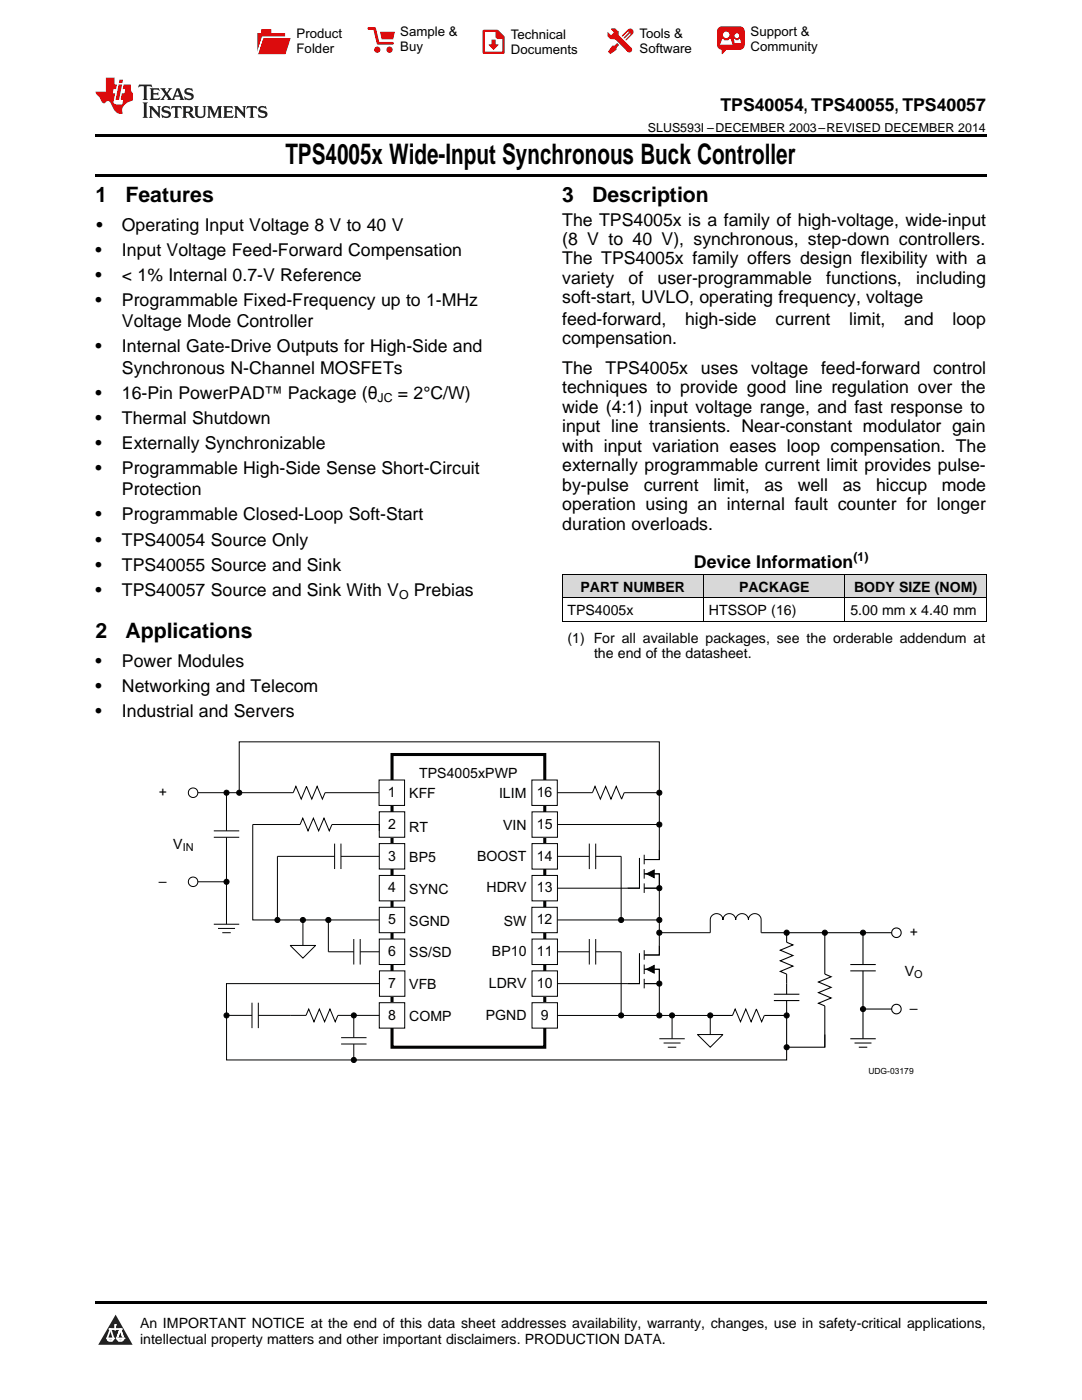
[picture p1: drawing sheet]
<svg xmlns="http://www.w3.org/2000/svg" width="216mm" height="279mm" viewBox="0 0 216 279" stroke-linecap="round" stroke-linejoin="round" font-family="sans-serif">
<g fill="#d8d8d8">
<path d="M112.2 114.7h28.2v4.6h-28.2z"/>
<path d="M140.4 114.7h28.2v4.6h-28.2z"/>
<path d="M168.6 114.7h28.2v4.6h-28.2z"/>
</g>
<path d="M23.1 262.4l3.4 6h-6.9z" fill="#231f20"/>
<path d="M21.4 267.1h1.2l-.3 .5h-.3a.55 .55 0 0 1-.6-.5z" fill-rule="evenodd" fill="#fff"/>
<path d="M21.4 267.1h1.2l-.3 .5h-.3a.55 .55 0 0 1-.6-.5z" fill="none" stroke="#231f20" stroke-width=".34"/>
<path d="M21.4 267.1l1.2 .1-.3 .4h-.5z" fill="none" stroke="#fff" stroke-width=".34"/>
<path d="M23 265.3h.1" fill="none" stroke="#fff" stroke-width=".34"/>
<path d="M23 264.4v.9z" fill="#fff"/>
<path d="M23 264.4v.9z" fill="none" stroke="#fff" stroke-width=".34"/>
<circle cx="23" cy="264.4" r=".17" fill="#fff"/>
<path d="M21.9 265.2h.1" fill="none" stroke="#fff" stroke-width=".34"/>
<path d="M21.9 265.2h2.3z" fill="#fff"/>
<path d="M21.9 265.2h2.3z" fill="none" stroke="#fff" stroke-width=".34"/>
<circle cx="24.2" cy="265.2" r=".17" fill="#fff"/>
<path d="M23.3 267.1h.1" fill="none" stroke="#fff" stroke-width=".34"/>
<path d="M24 265.2l-.7 1.9z" fill="#fff"/>
<path d="M24 265.2l-.7 1.9z" fill="none" stroke="#fff" stroke-width=".34"/>
<path d="M24 265.2l.7 1.9z" fill="#fff"/>
<path d="M24 265.2l.7 1.9z" fill="none" stroke="#fff" stroke-width=".34"/>
<path d="M24.6 267.1h.1" fill="none" stroke="#fff" stroke-width=".34"/>
<circle cx="21.4" cy="267.1" r=".17" fill="#fff"/>
<path d="M22.1 265.2l-.7 1.9z" fill="#fff"/>
<path d="M22.1 265.2l-.7 1.9z" fill="none" stroke="#fff" stroke-width=".34"/>
<path d="M22.1 265.2l.5 1.9z" fill="#fff"/>
<path d="M22.1 265.2l.5 1.9z" fill="none" stroke="#fff" stroke-width=".34"/>
<circle cx="22.6" cy="267.1" r=".17" fill="#fff"/>
<path d="M23.4 267.1h1.3a.65 .65 0 0 1-.7 .5 .65 .65 0 0 1-.6-.5z" fill-rule="evenodd" fill="#fff"/>
<path d="M23.4 267.1h1.3a.65 .65 0 0 1-.7 .5 .65 .65 0 0 1-.6-.5z" fill="none" stroke="#231f20" stroke-width=".34"/>
<path d="M23.4 267.1h1.3l-.4 .5h-.6z" fill="none" stroke="#fff" stroke-width=".34"/>
<path d="M23.3 267.1h.1" fill="none" stroke="#fff" stroke-width=".34"/>
<circle cx="24.7" cy="267.1" r=".17" fill="#fff"/>
<path d="M19 259.7h177.8v.5h-177.8z" fill="#000"/>
<path d="M154.4 198.4h5.1M154.4 199.7h5.1M157 196.3v2.1M157 199.7v3" fill="none" stroke="#010202" stroke-width=".21"/>
<path d="M78.2 150.6h30.5v58.4h-30.5z" fill="none" stroke="#010202" stroke-width=".61" stroke-linecap="butt"/>
<path d="M141.7 186.1v-2.5a1.26 1.26 0 0 1 1.3-1.3 1.26 1.26 0 0 1 1.3 1.3 1.27 1.27 0 0 1 1.2-1.3 1.27 1.27 0 0 1 1.3 1.3 1.27 1.27 0 0 1 1.3-1.3 1.27 1.27 0 0 1 1.2 1.3 1.26 1.26 0 0 1 1.3-1.3 1.26 1.26 0 0 1 1.3 1.3v2.5" fill="none" stroke="#010202" stroke-width=".2"/>
<path d="M75.7 181.1h5.1v5h-5.1z" fill-rule="evenodd" fill="#fff"/>
<path d="M75.7 181.1h5.1v5h-5.1z" fill="none" stroke="#010202" stroke-width=".2"/>
<path d="M106.2 174.7h5v5.1h-5z" fill-rule="evenodd" fill="#fff"/>
<path d="M106.2 174.7h5v5.1h-5z" fill="none" stroke="#010202" stroke-width=".2"/>
<path d="M106.1 181.1h5.1v5h-5.1z" fill-rule="evenodd" fill="#fff"/>
<path d="M106.1 181.1h5.1v5h-5.1z" fill="none" stroke="#010202" stroke-width=".2"/>
<path d="M106.1 155.7h5.1v5h-5.1z" fill-rule="evenodd" fill="#fff"/>
<path d="M106.1 155.7h5.1v5h-5.1z" fill="none" stroke="#010202" stroke-width=".2"/>
<path d="M106.2 162h5v5.1h-5z" fill-rule="evenodd" fill="#fff"/>
<path d="M106.2 162h5v5.1h-5z" fill="none" stroke="#010202" stroke-width=".2"/>
<path d="M75.6 155.7h5.1v5h-5.1z" fill-rule="evenodd" fill="#fff"/>
<path d="M75.6 155.7h5.1v5h-5.1z" fill="none" stroke="#010202" stroke-width=".2"/>
<path d="M75.7 162h5.1v5.1h-5.1z" fill-rule="evenodd" fill="#fff"/>
<path d="M75.7 162h5.1v5.1h-5.1z" fill="none" stroke="#010202" stroke-width=".2"/>
<path d="M75.7 168.4h5.1v5h-5.1z" fill-rule="evenodd" fill="#fff"/>
<path d="M75.7 168.4h5.1v5h-5.1z" fill="none" stroke="#010202" stroke-width=".2"/>
<path d="M169.7 193.8h5M169.7 192.5h5M172.2 186.1v6.4M172.2 193.8v7.6" fill="none" stroke="#010202" stroke-width=".21"/>
<circle cx="131.6" cy="183.6" r=".51" fill="#010202"/>
<g fill="none" stroke="#010202" stroke-width=".2">
<path d="M131.6 186.1h10.1"/>
<circle cx="131.6" cy="183.6" r=".51"/>
</g>
<path d="M151.9 186.1h5.1" fill="none" stroke="#010202" stroke-width=".21"/>
<circle cx="157" cy="186.1" r=".51" fill="#010202"/>
<circle cx="157" cy="186.1" r=".51" fill="none" stroke="#010202" stroke-width=".21"/>
<path d="M75.7 174.7h5.1v5.1h-5.1z" fill-rule="evenodd" fill="#fff"/>
<path d="M75.7 174.7h5.1v5.1h-5.1z" fill="none" stroke="#010202" stroke-width=".2"/>
<path d="M106.2 187.4h5v5.1h-5z" fill-rule="evenodd" fill="#fff"/>
<path d="M47.7 158.2h10.8l.5-1.3 1.1 2.6 1.1-2.6 1 2.6 1.1-2.6 1 2.6 .6-1.3h10.7M106.2 187.4h5v5.1h-5z" fill="none" stroke="#010202" stroke-width=".2"/>
<circle cx="47.7" cy="158.2" r=".51" fill="#010202"/>
<g fill="none" stroke="#010202" stroke-width=".2">
<path d="M45.2 176v8.4M42.7 184.4h5M43.5 185.3h3.4M44.4 186.1h1.6"/>
<circle cx="47.7" cy="158.2" r=".51"/>
</g>
<circle cx="55.4" cy="183.6" r=".51" fill="#010202"/>
<circle cx="55.4" cy="183.6" r=".51" fill="none" stroke="#010202" stroke-width=".2"/>
<path d="M129 174.4l1.5-.8v1.6z" fill="#010202"/>
<path d="M127.6 171.2v6.1h-2.4M128.5 174.4h3.1v2.9h-3.1M128.5 170.6v1.9M128.5 173.4v2M128.5 176.3v1.9M129 174.4l1.5-.8v1.6zM131.6 169.6v1.9h-3.1" fill="none" stroke="#010202" stroke-width=".2"/>
<circle cx="131.6" cy="177.3" r=".51" fill="#010202"/>
<circle cx="131.6" cy="177.3" r=".51" fill="none" stroke="#010202" stroke-width=".2"/>
<circle cx="45.2" cy="176" r=".51" fill="#010202"/>
<g fill="none" stroke="#010202" stroke-width=".2">
<path d="M45.2 158.2v7.6M42.7 167.1h5M42.7 165.8h5M45.2 167.1v8.9M75.7 164.6v1.2"/>
<circle cx="45.2" cy="176" r=".51"/>
</g>
<path d="M75.7 187.4h5.1v5.1h-5.1z" fill-rule="evenodd" fill="#fff"/>
<path d="M75.7 187.4h5.1v5.1h-5.1z" fill="none" stroke="#010202" stroke-width=".2"/>
<circle cx="70.6" cy="211.5" r=".51" fill="#010202"/>
<circle cx="70.6" cy="211.5" r=".51" fill="none" stroke="#010202" stroke-width=".2"/>
<path d="M75.7 193.8h5.1v5h-5.1z" fill-rule="evenodd" fill="#fff"/>
<path d="M75.7 193.8h5.1v5h-5.1z" fill="none" stroke="#010202" stroke-width=".2"/>
<path d="M75.7 200.1h5.1v5.1h-5.1z" fill-rule="evenodd" fill="#fff"/>
<path d="M65.5 189.9h5.1M70.6 187.4v5.1M71.9 187.4v5.1M71.9 189.9h3.8M57.9 202.6h3.2l.5-1.2 1.1 2.5 1-2.5 1.1 2.5 1-2.5 1.1 2.5 .5-1.3h3.2M75.7 200.1h5.1v5.1h-5.1z" fill="none" stroke="#010202" stroke-width=".2"/>
<circle cx="70.6" cy="202.7" r=".51" fill="#010202"/>
<circle cx="70.6" cy="202.7" r=".51" fill="none" stroke="#010202" stroke-width=".2"/>
<circle cx="38.5" cy="158.2" r=".96" fill="#fff"/>
<g fill="none" stroke="#010202" stroke-width=".2">
<path d="M39.5 158.2h5.7"/>
<circle cx="38.5" cy="158.2" r=".96"/>
</g>
<path d="M106.2 168.4h5v5h-5z" fill-rule="evenodd" fill="#fff"/>
<path d="M106.2 168.4h5v5h-5z" fill="none" stroke="#010202" stroke-width=".2"/>
<path d="M106.2 193.8h5v5h-5z" fill-rule="evenodd" fill="#fff"/>
<path d="M106.2 193.8h5v5h-5z" fill="none" stroke="#010202" stroke-width=".2"/>
<path d="M106.2 200.1h5v5.1h-5z" fill-rule="evenodd" fill="#fff"/>
<path d="M111.2 170.9h6.4M111.2 164.6h20.4v5M117.6 168.4v5M118.9 168.4v5M118.9 170.9h5M111.2 196.3h14M106.2 200.1h5v5.1h-5z" fill="none" stroke="#010202" stroke-width=".2"/>
<circle cx="178.9" cy="186.1" r=".95" fill="#fff"/>
<g fill="none" stroke="#010202" stroke-width=".21">
<path d="M172.2 186.1h5.7"/>
<circle cx="178.9" cy="186.1" r=".95"/>
</g>
<path d="M111.2 158.2h7l.5-1.3 1.1 2.6 1-2.6 1.1 2.6 1.1-2.6 1 2.6 .6-1.3h7" fill="none" stroke="#010202" stroke-width=".2"/>
<circle cx="131.6" cy="158.2" r=".51" fill="#010202"/>
<circle cx="131.6" cy="158.2" r=".51" fill="none" stroke="#010202" stroke-width=".2"/>
<circle cx="123.9" cy="183.6" r=".51" fill="#010202"/>
<g fill="none" stroke="#010202" stroke-width=".2">
<path d="M111.2 177.3h14"/>
<circle cx="123.9" cy="183.6" r=".51"/>
</g>
<circle cx="131.6" cy="164.6" r=".51" fill="#010202"/>
<g fill="none" stroke="#010202" stroke-width=".2">
<path d="M131.6 158.2v6.4M123.9 170.9v12.7h7.7v-6.3M111.2 189.9h6.4M117.6 187.4v5.1M118.9 187.4v5.1M118.9 189.9h5M111.2 202.7h12.7"/>
<circle cx="131.6" cy="164.6" r=".51"/>
</g>
<path d="M157 186.1v1.9l1.2 .6-2.5 1 2.5 1.1-2.5 1 2.5 1.1-2.5 1.1 1.3 .5v1.9M164.6 186.1v8.3l1.2 .5-2.5 1.1 2.5 1-2.5 1.1 2.5 1.1-2.5 1 1.3 .6v8.2" fill="none" stroke="#010202" stroke-width=".21"/>
<circle cx="157" cy="209" r=".51" fill="#010202"/>
<circle cx="157" cy="209" r=".51" fill="none" stroke="#010202" stroke-width=".2"/>
<circle cx="164.6" cy="186.1" r=".51" fill="#010202"/>
<circle cx="164.6" cy="186.1" r=".51" fill="none" stroke="#010202" stroke-width=".2"/>
<path d="M157 186.1h7.6" fill="none" stroke="#010202" stroke-width=".21"/>
<circle cx="172.2" cy="201.4" r=".51" fill="#010202"/>
<circle cx="172.2" cy="201.4" r=".51" fill="none" stroke="#010202" stroke-width=".2"/>
<circle cx="172.2" cy="186.1" r=".51" fill="#010202"/>
<circle cx="172.2" cy="186.1" r=".51" fill="none" stroke="#010202" stroke-width=".2"/>
<circle cx="178.9" cy="201.4" r=".95" fill="#fff"/>
<g fill="none" stroke="#010202" stroke-width=".21">
<path d="M164.6 186.1h7.6M164.6 206.5v2.5h-7.6M172.2 201.4h5.7"/>
<circle cx="178.9" cy="201.4" r=".95"/>
</g>
<path d="M129 193.4l1.5-.7v1.5z" fill="#010202"/>
<path d="M127.6 190.3v6h-2.4M128.5 193.4h3.1v2.9h-3.1M128.5 189.6v1.9M128.5 192.5v1.9M128.5 195.3v1.9M129 193.4l1.5-.7v1.5zM131.6 188.7v1.9h-3.1" fill="none" stroke="#010202" stroke-width=".2"/>
<circle cx="131.6" cy="196.3" r=".51" fill="#010202"/>
<g fill="none" stroke="#010202" stroke-width=".2">
<path d="M131.6 196.3v6.4h2.5"/>
<circle cx="131.6" cy="196.3" r=".51"/>
</g>
<circle cx="131.6" cy="186.1" r=".51" fill="#010202"/>
<g fill="none" stroke="#010202" stroke-width=".2">
<path d="M55.4 170.9h11.4M66.8 168.4v5M68 168.4v5M68 170.9h7.7M75.7 164.6h-9.5l-.5 1.2-1-2.5-1.1 2.5-1.1-2.5-1 2.5-1.1-2.5-.5 1.3h-9.5v19h5M131.6 183.6v5.1"/>
<circle cx="131.6" cy="186.1" r=".51"/>
</g>
<path d="M169.7 207.3h5M170.5 208.2h3.4M171.4 209h1.7M172.2 201.4v5.9" fill="none" stroke="#010202" stroke-width=".21"/>
<circle cx="65.5" cy="183.6" r=".51" fill="#010202"/>
<g fill="none" stroke="#010202" stroke-width=".2">
<path d="M75.7 183.6h-10.2v6.3"/>
<circle cx="65.5" cy="183.6" r=".51"/>
</g>
<circle cx="60.4" cy="183.6" r=".51" fill="#010202"/>
<g fill="none" stroke="#010202" stroke-width=".2">
<path d="M55.4 170.9v12.7h10.1M45.2 202.6h5.1M50.3 200.1v5.1M51.5 202.6h6.4M51.5 200.1v5.1M70.6 202.6h5.1"/>
<circle cx="60.4" cy="183.6" r=".51"/>
</g>
<circle cx="45.2" cy="202.7" r=".51" fill="#010202"/>
<g fill="none" stroke="#010202" stroke-width=".2">
<path d="M47.7 158.2v-10.1h83.9v10.1M75.7 196.3h-30.5v6.3M45.2 202.7v8.8h25.4v-3.1M68.1 207.1h5M68.1 208.4h5M70.6 202.7v4.4"/>
<circle cx="45.2" cy="202.7" r=".51"/>
</g>
<path d="M157 209v2.5h-86.4" fill="none" stroke="#010202" stroke-width=".21"/>
<circle cx="38.5" cy="176" r=".96" fill="#fff"/>
<g fill="none" stroke="#010202" stroke-width=".2">
<path d="M39.5 176h5.7"/>
<circle cx="38.5" cy="176" r=".96"/>
</g>
<circle cx="45.2" cy="158.2" r=".51" fill="#010202"/>
<g fill="none" stroke="#010202" stroke-width=".2">
<path d="M45.2 158.2h2.5"/>
<circle cx="45.2" cy="158.2" r=".51"/>
</g>
<path d="M57.9 188.7h5.1l-2.6 2.5z" fill="#fff"/>
<path d="M57.9 188.7h5.1l-2.6 2.5zM60.4 183.6v5.1M146.2 202.7l.5-1.3 1.1 2.5 1-2.5 1.1 2.5 1-2.5 1.1 2.5 .5-1.2" fill="none" stroke="#010202" stroke-width=".2"/>
<path d="M141.7 202.7h4.5M152.5 202.7h4.5" fill="none" stroke="#010202" stroke-width=".21"/>
<circle cx="157" cy="202.7" r=".51" fill="#010202"/>
<circle cx="157" cy="202.7" r=".51" fill="none" stroke="#010202" stroke-width=".2"/>
<circle cx="141.7" cy="202.6" r=".51" fill="#010202"/>
<circle cx="141.7" cy="202.6" r=".51" fill="none" stroke="#010202" stroke-width=".2"/>
<path d="M139.2 206.5h5.1l-2.6 2.5z" fill="#fff"/>
<path d="M131.6 207.3h5M132.4 208.2h3.4M133.3 209h1.6M134.1 202.7v4.6M139.2 206.5h5.1l-2.6 2.5zM141.7 202.7v3.8" fill="none" stroke="#010202" stroke-width=".2"/>
<circle cx="134.1" cy="202.6" r=".51" fill="#010202"/>
<circle cx="134.1" cy="202.6" r=".51" fill="none" stroke="#010202" stroke-width=".2"/>
<circle cx="123.9" cy="202.7" r=".51" fill="#010202"/>
<g fill="none" stroke="#010202" stroke-width=".2">
<path d="M123.9 189.9v12.8"/>
<circle cx="123.9" cy="202.7" r=".51"/>
</g>
<circle cx="131.6" cy="202.7" r=".51" fill="#010202"/>
<g fill="none" stroke="#010202" stroke-width=".2">
<path d="M111.2 183.6h12.7M123.9 202.7h7.7M134.1 202.7h7.6"/>
<circle cx="131.6" cy="202.7" r=".51"/>
</g>
<path d="M157 202.7v6.3" fill="none" stroke="#010202" stroke-width=".21"/>
<path d="M112.2 119.3h84.6M112.2 114.6h84.6M112.2 114.7v9.3M140.4 114.7v9.3M168.6 114.7v9.3M196.8 114.7v9.3M112.2 123.9h84.6" fill="none" stroke="#000" stroke-width=".2"/>
<path d="M19 34.8h177.8v.5h-177.8zM19 26.8h177.8v.6h-177.8z" fill="#000"/>
<path d="M27.7 16.9l-.1 .6 .6-.3h.5v.2v2.2l-.2 .4h1l-.2-.4v-2.2v-.2h.5l.6 .3-.2-.6zM29.9 17.6l.2 .4v1.6l-.2 .4h1.9l.1-.6a1.09 1.09 0 0 1-1.3 .1v-.6h.6l.4 .2v-.7l-.2 .2h-.8v-.6l.2-.1a1.01 1.01 0 0 1 1 .3l-.1-.6zM32 17.6l.9 1.2-1 1.2h.9l-.2-.3 .5-.7 .5 .7-.3 .3h1.7l-.2-.3 .1-.4h1l.1 .4-.2 .3h1l-.3-.4-.7-2h-.5l-1 2.2-.8-1.1 .9-1.1h-.9l.2 .2-.4 .7-.4-.7 .2-.2zM35.4 18l.4 1h-.8zM37 17.7a.66 .66 0 0 0-.2 .8 .66 .66 0 0 0 .6 .4l.7 .2 .1 .2a.8 .8 0 0 1-.7 .4 .8 .8 0 0 1-.7-.5l.1 .8 .2-.2a.94 .94 0 0 0 1.1 .1 .94 .94 0 0 0 .4-.9 1.48 1.48 0 0 0-1.3-.6v-.4a1.1 1.1 0 0 1 1.2 .2l-.2-.6-.2 .1-.5-.1zM28.5 20.4l.2 .4v2.3l-.2 .4h1l-.2-.4v-2.3l.2-.4zM29.7 21.2l.2 .4v1.5l-.2 .4h.8l-.3-.4 .1-1.3 1.6 1.8v-2l.2-.4h-.7l.2 .2v1.1l-1.2-1.3zM32.5 21.3a.66 .66 0 0 0-.2 .8 .66 .66 0 0 0 .6 .4l.6 .2 .2 .2a.8 .8 0 0 1-.8 .4 .8 .8 0 0 1-.7-.5l.2 .7 .2-.1a.94 .94 0 0 0 1 .1 .94 .94 0 0 0 .5-1 1.47 1.47 0 0 0-1.3-.6l-.1-.3a1.1 1.1 0 0 1 1.3 .2l-.2-.6-.2 .1-.5-.2zM34.3 21.2l-.2 .6a.64 .64 0 0 1 .8-.3v1.6l-.2 .4h1l-.3-.4 .1-1.6a.66 .66 0 0 1 .8 .3l-.2-.6zM36.3 21.2l.3 .4v1.5l-.3 .4h1l-.2-.2v-.7h.5l.1 .1a.8 .8 0 0 0 1.2 .7l-1-1a.62 .62 0 0 0 .6-.5 .62 .62 0 0 0-.6-.7zM37.1 21.5h.1a.48 .48 0 0 1 .6 0 .48 .48 0 0 1 .1 .6l-.2 .1-.6 .1zM38.7 21.2l.2 .2a2.29 2.29 0 0 0 .4 2 1.05 1.05 0 0 0 1.7-.7v-1.3l.2-.2h-.8l.2 .4v1.1a.61 .61 0 0 1-.6 .6 .61 .61 0 0 1-.6-.6v-1.1l.3-.4zM41.3 21.2l.3 .4v1.5l-.3 .4h.8l-.2-.4v-1.4l.8 1.9 .9-1.9v1.4l-.2 .4h.9l-.2-.4v-1.5l.2-.4h-.8l-.7 1.5-.6-1.5zM44.5 21.2l.2 .4v1.5l-.2 .4h1.9l.2-.6a1.1 1.1 0 0 1-1.4 .2v-.7h.6l.4 .2v-.6l-.2 .1-.8 .1v-.6l.2-.1a1.02 1.02 0 0 1 1.1 .2l-.2-.5zM46.7 21.2l.2 .4v1.5l-.2 .4h.8l-.3-.4 .1-1.3 1.6 1.8v-2l.2-.4h-.7l.2 .2v1.1l-1.2-1.3zM49.3 21.2l-.1 .6a.64 .64 0 0 1 .8-.3v1.6l-.3 .4h1l-.2-.4v-1.6a.66 .66 0 0 1 .8 .3l-.1-.6zM51.7 21.3a.66 .66 0 0 0-.2 .7 .66 .66 0 0 0 .7 .5l.6 .2 .1 .2a.8 .8 0 0 1-.7 .4 .8 .8 0 0 1-.7-.5l.1 .7 .2-.1a.94 .94 0 0 0 1.1 .1 .94 .94 0 0 0 .4-1 1.48 1.48 0 0 0-1.2-.6l-.1-.3a1.1 1.1 0 0 1 1.2 .2l-.2-.6-.1 .1-.6-.2z" fill="#231f20"/>
<path d="M21.1 15.5v2.8h-2v.4l.9 .9a.96 .96 0 0 0 1 1 .59 .59 0 0 1 .5-.4 .59 .59 0 0 1 .5 .3l.4 .8a1.61 1.61 0 0 0 2.1 1.3 1.63 1.63 0 0 1 1.1-2.2l.9-.3v-1.5a1.6 1.6 0 0 1-.4-1.7h-1.4l-.2 .9h.5l-.2 .8h-.5l-.2 1v.3h.5l-.2 .9h-.7a.74 .74 0 0 1-1-.6l.3-1.6h-.5l.2-.8h.5l.1-.9h-.4v-1.4zM23.7 16.9l-.7 3h.8l.6-3zM23.8 15.9l-.1 .7h.7l.2-.7z" fill="#ee1d23"/>
<g fill="#d60000">
<path d="M52.1 5.8h2v.8h2.8v4.2h-5.5v-4.2h.7z" fill-rule="evenodd"/>
<path d="M52.4 7.5h5.6l-1 3.3h-5.6z" fill-rule="evenodd"/>
</g>
<path d="M52.4 7.4h5.7l-.1 .1h-5.5l-1.1 3.3z" fill-rule="evenodd" fill="#fff"/>
<path d="M52.4 7.4h5.7l-.1 .1h-5.5l-1.1 3.3z" fill="none" stroke="#fff" stroke-width=".2"/>
<path d="M73.6 5.7h1.1l.7 2.9h2.9" fill="none" stroke="#d60000" stroke-width=".55"/>
<g fill="#d60000">
<path d="M75.8 6.3h3l-.4 1.6h-2.2z" fill-rule="evenodd"/>
<circle cx="75.3" cy="9.9" r=".62"/>
<circle cx="77.7" cy="9.9" r=".62"/>
</g>
<path d="M96.5 6.2h2.7l1.3 1.2v3.1h-4z" fill="none" stroke="#d60000" stroke-width=".44"/>
<g fill="#d60000">
<path d="M98.1 7.9h.8v1h.5l-.9 1.1-1-1v-.1h.6z" fill-rule="evenodd"/>
<path d="M98.9 6.2h.3l1.3 1.2v.4h-1.3l-.3-.4z" fill-rule="evenodd"/>
<path d="M121.9 5.7h.8l.7 .6 .1 .7 2.5 2.5-.8 .8-2.3-2.3-1.1-.2-.6-.6v-.8l.7 .6 .5-.4v-.2l-.5-.5z" fill-rule="evenodd"/>
<path d="M122.2 9.1h.4l.5-.5 .4 .4-.5 .5v.4l-1.2 .9-.5-.5z" fill-rule="evenodd"/>
<path d="M125.3 5.9a.67 .67 0 0 1 .9 0 .67 .67 0 0 1 0 .9z" fill-rule="evenodd"/>
<path d="M125.3 5.9l.9 .9-1.2 1.2h-.2v-.2l1-.9v-.2h-.2l-.9 1h-.2v-.2l.9-1 .1-.2h-.3l-.9 1h-.2v-.2z" fill-rule="evenodd"/>
<circle cx="125.6" cy="9.9" r=".54"/>
</g>
<path d="M123.3 6.3v.7" fill="none" stroke="#d60000" stroke-width=".2"/>
<g fill="#d60000">
<path d="M143.4 5.5l.6-.2h3.6a.95 .95 0 0 1 1 .9v2.8a.95 .95 0 0 1-1 .9h-3.6a.95 .95 0 0 1-.9-.9v-2.8z" fill-rule="evenodd"/>
<path d="M144 9.9h.9l-.7 .9h-.2z" fill-rule="evenodd"/>
</g>
<g fill="#fff">
<path d="M146.6 8.6h1.3z"/>
<path d="M144.1 7.8h.3l.1 .2h.8l.2-.2h.3l.4 1.1h-2.5z" fill-rule="evenodd"/>
<path d="M146.4 7.8h.3l.1 .2h.5l.2-.2h.2l.2 .8h-1.3z" fill-rule="evenodd"/>
<circle cx="144.9" cy="6.9" r=".65"/>
<circle cx="147" cy="7.1" r=".48"/>
</g>
<text font-size="5.6" x="56.9" y="32.8">TPS4005x Wide-Input Synchronous Buck Controller</text>
<g font-size="4.2">
<text x="19" y="40.4">1</text>
<text x="25" y="40.4">Features</text>
<text x="112.2" y="40.4">3</text>
<text x="118.2" y="40.4">Description</text>
<text x="19" y="127.3">2</text>
<text x="25" y="127.3">Applications</text>
</g>
<g font-size="3.5">
<text x="143.8" y="22.2">TPS40054, TPS40055, TPS40057</text>
<text x="19.2" y="46.1">•</text>
<text x="24.3" y="46.1">Operating Input Voltage 8 V to 40 V</text>
<text x="112.2" y="45">The TPS4005x is a family of high-voltage, wide-input</text>
<text x="19" y="51.1">•</text>
<text x="24.3" y="51.1">Input Voltage Feed-Forward Compensation</text>
<text x="112.2" y="48.9">(8 V to 40 V), synchronous, step-down controllers.</text>
<text x="112.2" y="52.8">The TPS4005x family offers design flexibility with a</text>
<text x="19" y="56.1">•</text>
<text x="24.3" y="56.1">&lt; 1% Internal 0.7-V Reference</text>
<text x="112.2" y="56.7">variety</text>
<text x="125.4" y="56.7">of</text>
<text x="131.2" y="56.7">user-programmable</text>
<text x="164.9" y="56.7">functions,</text>
<text x="182.8" y="56.7">including</text>
<text x="19" y="61.1">•</text>
<text x="24.3" y="61.1">Programmable Fixed-Frequency up to 1-MHz</text>
<text x="24.3" y="65.3">Voltage Mode Controller</text>
<text x="112.2" y="60.5">soft-start, UVLO, operating frequency, voltage</text>
<text x="112.2" y="64.8">feed-forward,</text>
<text x="136.7" y="64.8">high-side</text>
<text x="154.7" y="64.8">current</text>
<text x="169.5" y="64.8">limit,</text>
<text x="180.4" y="64.8">and</text>
<text x="190.1" y="64.8">loop</text>
<text x="19" y="70.3">•</text>
<text x="24.3" y="70.3">Internal Gate-Drive Outputs for High-Side and</text>
<text x="112.2" y="68.7">compensation.</text>
<text x="24.3" y="74.6">Synchronous N-Channel MOSFETs</text>
<text x="112.2" y="74.6">The</text>
<text x="120.8" y="74.6">TPS4005x</text>
<text x="139.9" y="74.6">uses</text>
<text x="149.9" y="74.6">voltage</text>
<text x="163.8" y="74.6">feed-forward</text>
<text x="186.2" y="74.6">control</text>
<text x="19" y="79.6">•</text>
<text x="24.3" y="79.6">16-Pin PowerPAD™ Package (θ</text>
<text x="79.4" y="79.6">= 2°C/W)</text>
<text x="112.2" y="78.5">techniques to provide good line regulation over the</text>
<text x="112.2" y="82.4">wide (4:1) input voltage range, and fast response to</text>
<text x="19" y="84.6">•</text>
<text x="19" y="89.6">•</text>
<text x="24.3" y="84.6">Thermal Shutdown</text>
<text x="24.3" y="89.6">Externally Synchronizable</text>
<text x="112.2" y="86.3">input line transients. Near-constant modulator gain</text>
<text x="19" y="94.6">•</text>
<text x="24.3" y="94.6">Programmable High-Side Sense Short-Circuit</text>
<text x="112.2" y="90.2">with input variation eases loop compensation. The</text>
<text x="112.2" y="94.1">externally programmable current limit provides pulse-</text>
<text x="24.3" y="98.8">Protection</text>
<text x="112.2" y="97.9">by-pulse</text>
<text x="112.2" y="101.8">operation using an internal fault counter for longer</text>
<text x="128.4" y="97.9">current</text>
<text x="142.3" y="97.9">limit,</text>
<text x="152.5" y="97.9">as</text>
<text x="159.2" y="97.9">well</text>
<text x="168.2" y="97.9">as</text>
<text x="174.8" y="97.9">hiccup</text>
<text x="187.9" y="97.9">mode</text>
<text x="19" y="103.9">•</text>
<text x="24.3" y="103.9">Programmable Closed-Loop Soft-Start</text>
<text x="112.2" y="105.7">duration overloads.</text>
<text x="19" y="108.9">•</text>
<text x="19" y="113.9">•</text>
<text x="24.3" y="108.9">TPS40054 Source Only</text>
<text x="24.3" y="113.9">TPS40055 Source and Sink</text>
<text x="138.5" y="113.4">Device Information</text>
<text x="19" y="118.9">•</text>
<text x="24.3" y="118.9">TPS40057 Source and Sink With V</text>
<text x="82.6" y="118.9">Prebias</text>
<text x="19" y="133">•</text>
<text x="24.3" y="133">Power Modules</text>
<text x="19" y="138">•</text>
<text x="19" y="143.1">•</text>
<text x="24.3" y="138">Networking and Telecom</text>
<text x="24.3" y="143.1">Industrial and Servers</text>
</g>
<g font-size="2.8">
<text x="115.8" y="118.1">PART NUMBER</text>
<text x="147.5" y="118.1">PACKAGE</text>
<text x="170.4" y="118.1">BODY SIZE (NOM)</text>
<text x="113.2" y="122.7">TPS4005x</text>
<text x="141.5" y="122.7">HTSSOP (16)</text>
<text x="169.7" y="122.7">5.00 mm x 4.40 mm</text>
<text x="113.2" y="128.2">(1) For all available packages, see the orderable addendum at</text>
<text x="118.5" y="131.4">the end of the datasheet.</text>
<text x="27.9" y="265">An IMPORTANT NOTICE at the end of this data sheet addresses availability, warranty, changes, use in safety-critical applications,</text>
<text x="27.9" y="268.2">intellectual property matters and other important disclaimers. PRODUCTION DATA.</text>
</g>
<g font-size="2.8" fill="#010202">
<text x="83.7" y="155.2">TPS4005xPWP</text>
<text x="31.7" y="159.1">+</text>
<text x="77.4" y="159.1">1</text>
<text x="81.7" y="159.3">KFF</text>
<text x="99.6" y="159.3">ILIM</text>
<text x="107.1" y="159.1">16</text>
<text x="77.4" y="165.4">2</text>
<text x="81.7" y="166">RT</text>
<text x="100.4" y="165.7">VIN</text>
<text x="107.1" y="165.4">15</text>
<text x="34.6" y="169.4">V</text>
<text x="77.4" y="171.7">3</text>
<text x="81.7" y="172">BP5</text>
<text x="95.2" y="171.7">BOOST</text>
<text x="107.1" y="171.7">14</text>
<text x="31.7" y="176.8">–</text>
<text x="77.4" y="178.1">4</text>
<text x="81.7" y="178.4">SYNC</text>
<text x="97.1" y="178.1">HDRV</text>
<text x="107.1" y="178.1">13</text>
<text x="77.4" y="184.4">5</text>
<text x="81.7" y="184.9">SGND</text>
<text x="100.5" y="184.7">SW</text>
<text x="107.1" y="184.4">12</text>
<text x="77.4" y="190.8">6</text>
<text x="81.7" y="191.1">SS/SD</text>
<text x="98.2" y="190.8">BP10</text>
<text x="107.1" y="190.8">11</text>
<text x="181.5" y="187">+</text>
<text x="77.5" y="197.1">7</text>
<text x="81.7" y="197.4">VFB</text>
<text x="97.5" y="197.1">LDRV</text>
<text x="107.1" y="197.1">10</text>
<text x="180.6" y="194.8">V</text>
<text x="77.4" y="203.5">8</text>
<text x="81.7" y="203.8">COMP</text>
<text x="96.9" y="203.5">PGND</text>
<text x="107.9" y="203.5">9</text>
<text x="181.6" y="202.2">–</text>
</g>
<g font-size="2.6">
<text x="59.2" y="7.6">Product</text>
<text x="59.2" y="10.6">Folder</text>
<text x="79.9" y="7.3">Sample &amp;</text>
<text x="79.9" y="10.2">Buy</text>
<text x="101.9" y="7.8">Technical</text>
<text x="101.9" y="10.8">Documents</text>
<text x="127.6" y="7.6">Tools &amp;</text>
<text x="127.6" y="10.6">Software</text>
<text x="149.8" y="7.2">Support &amp;</text>
<text x="149.8" y="10.2">Community</text>
</g>
<g font-size="2.5">
<text x="129.3" y="26.3">SLUS593I –DECEMBER 2003–REVISED DECEMBER 2014</text>
<text x="75.4" y="80.3">JC</text>
<text x="170.3" y="112">(1)</text>
<text x="79.6" y="119.6">O</text>
</g>
<g font-size="2.2" fill="#010202">
<text x="36.5" y="169.8">IN</text>
<text x="182.4" y="195.2">O</text>
</g>
<text font-size="1.7" fill="#010202" x="173.3" y="214.4">UDG-03179</text>
</svg>
